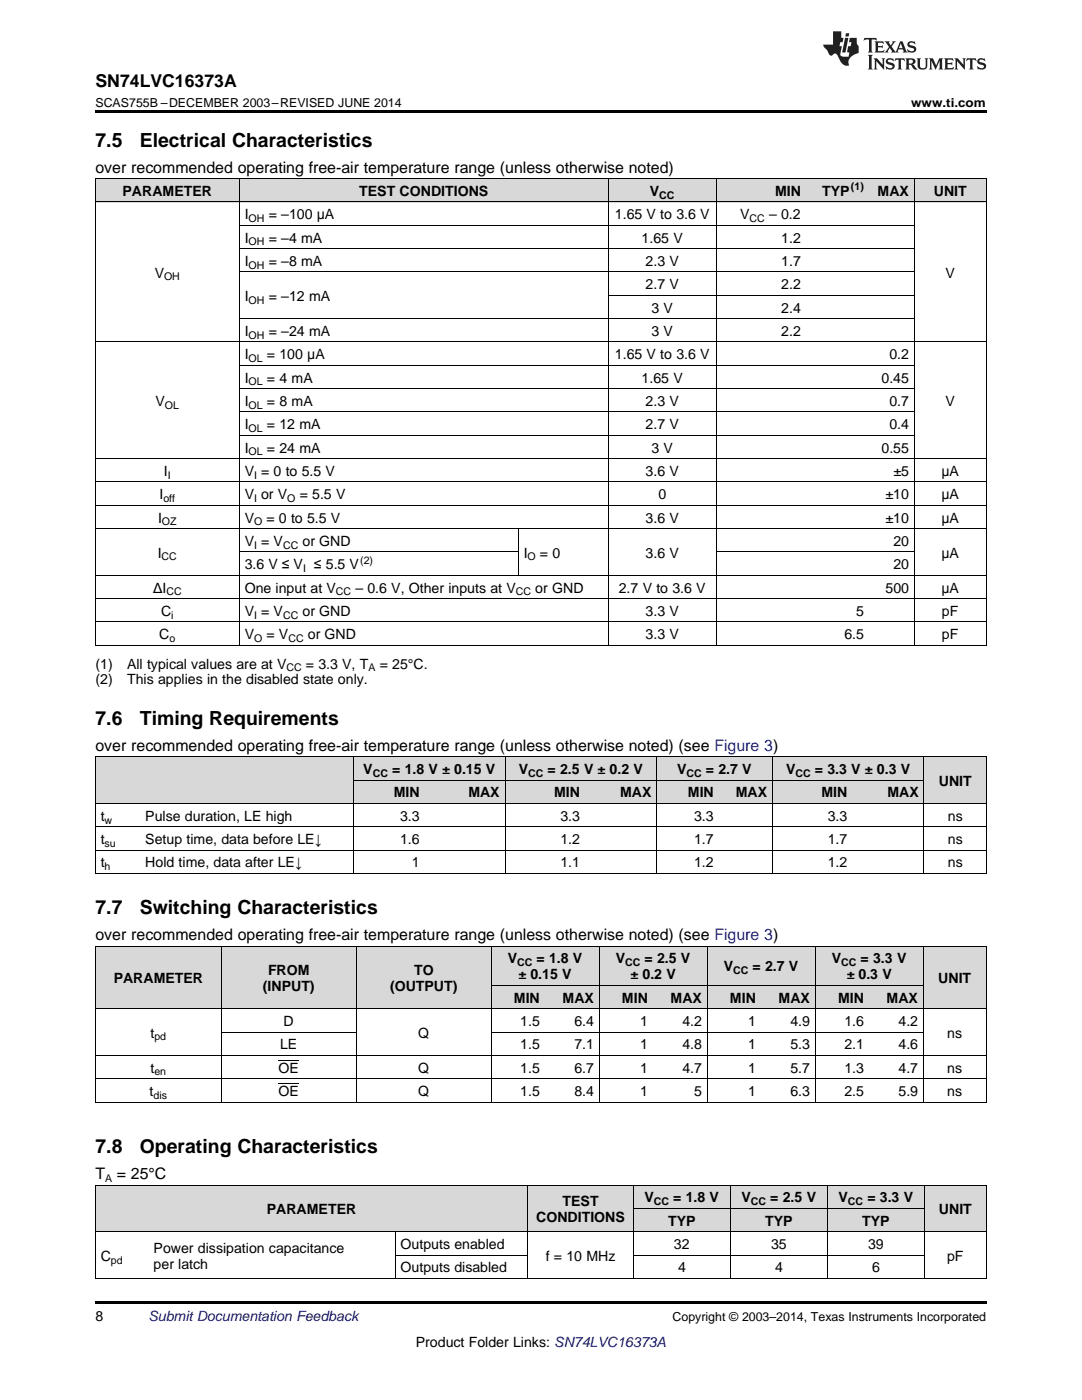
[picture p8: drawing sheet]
<svg xmlns="http://www.w3.org/2000/svg" width="216mm" height="279mm" viewBox="0 0 216 279" stroke-linecap="round" stroke-linejoin="round" font-family="sans-serif">
<g fill="#d8d8d8">
<path d="M19 236.6h10.6v9.3h-10.6z"/>
<path d="M29.6 236.6h24.7v9.3h-24.7z"/>
<path d="M54.3 236.6h24.6v9.3h-24.6z"/>
<path d="M78.9 236.6h8.8v9.3h-8.8z"/>
<path d="M87.7 236.6h17.6v9.3h-17.6z"/>
<path d="M105.3 236.6h21.1v9.3h-21.1z"/>
<path d="M126.4 241.2h19.4v4.7h-19.4z"/>
<path d="M145.8 241.2h19.3v4.7h-19.3z"/>
<path d="M165.1 241.2h19.4v4.7h-19.4z"/>
<path d="M184.5 236.6h12.3v9.3h-12.3z"/>
<path d="M126.4 236.6h19.4v4.6h-19.4z"/>
<path d="M145.8 236.6h19.3v4.6h-19.3z"/>
<path d="M165.1 236.6h19.4v4.6h-19.4z"/>
<path d="M19 188.9h25.2v12.5h-25.2z"/>
<path d="M44.2 188.9h26.9v12.5h-26.9z"/>
<path d="M71.1 188.9h26.9v12.5h-26.9z"/>
<path d="M98 196.7h10.8v4.7h-10.8z"/>
<path d="M108.8 196.7h10.8v4.7h-10.8z"/>
<path d="M119.6 196.7h10.8v4.7h-10.8z"/>
<path d="M130.4 196.7h10.7v4.7h-10.7z"/>
<path d="M141.1 196.7h10.8v4.7h-10.8z"/>
<path d="M151.9 196.7h10.8v4.7h-10.8z"/>
<path d="M162.7 196.7h10.8v4.7h-10.8z"/>
<path d="M173.5 196.7h10.8v4.7h-10.8z"/>
<path d="M184.3 188.9h12.5v12.5h-12.5z"/>
<path d="M98 188.9h10.8v7.8h-10.8z"/>
<path d="M108.8 188.9h10.8v7.8h-10.8z"/>
<path d="M119.6 188.9h10.8v7.8h-10.8z"/>
<path d="M130.4 188.9h10.7v7.8h-10.7z"/>
<path d="M141.1 188.9h10.8v7.8h-10.8z"/>
<path d="M151.9 188.9h10.8v7.8h-10.8z"/>
<path d="M162.7 188.9h10.8v7.8h-10.8z"/>
<path d="M173.5 188.9h10.8v7.8h-10.8z"/>
<path d="M19 151.1h8.9v9.3h-8.9z"/>
<path d="M27.9 151.1h42.7v9.3h-42.7z"/>
<path d="M70.6 155.8h14.2v4.6h-14.2z"/>
<path d="M84.8 155.8h16v4.6h-16z"/>
<path d="M100.8 155.8h16v4.6h-16z"/>
<path d="M116.8 155.8h14.3v4.6h-14.3z"/>
<path d="M131.1 155.8h12.4v4.6h-12.4z"/>
<path d="M143.5 155.8h10.7v4.6h-10.7z"/>
<path d="M154.2 155.8h16v4.6h-16z"/>
<path d="M170.2 155.8h14.2v4.6h-14.2z"/>
<path d="M184.4 151.1h12.4v9.3h-12.4z"/>
<path d="M70.6 151.1h14.2v4.7h-14.2z"/>
<path d="M84.8 151.1h16v4.7h-16z"/>
<path d="M100.8 151.1h16v4.7h-16z"/>
<path d="M116.8 151.1h14.3v4.7h-14.3z"/>
<path d="M131.1 151.1h12.4v4.7h-12.4z"/>
<path d="M143.5 151.1h10.7v4.7h-10.7z"/>
<path d="M154.2 151.1h16v4.7h-16z"/>
<path d="M170.2 151.1h14.2v4.7h-14.2z"/>
<path d="M19 35.7h28.8v4.7h-28.8z"/>
<path d="M47.8 35.7h55.6v4.7h-55.6z"/>
<path d="M103.4 35.7h18v4.7h-18z"/>
<path d="M121.4 35.7h21.5v4.7h-21.5z"/>
<path d="M142.9 35.7h18v4.7h-18z"/>
<path d="M160.9 35.7h12.6v4.7h-12.6z"/>
<path d="M173.5 35.7h9v4.7h-9z"/>
<path d="M182.5 35.7h14.3v4.7h-14.3z"/>
</g>
<g fill="#000">
<path d="M19 22h177.8v.5h-177.8zM19 128.8h.2zM103.3 128.8h.1zM121.3 128.8h.1zM142.8 128.8h.1zM160.8 128.8h.1zM173.4 128.8h.1zM182.4 128.8h.1zM196.7 128.8h.1zM19 174.3l.2 .1zM70.5 174.3l.1 .1zM84.7 174.3l.1 .1z"/>
<path d="M100.7 174.3l.1 .1zM116.7 174.3l.1 .1zM131 174.3l.1 .1zM143.4 174.3l.1 .1zM154.1 174.3l.1 .1zM170.1 174.3l.1 .1zM184.3 174.3l.1 .1zM196.7 174.3l.1 .1zM19 220h.2zM71 220h.1zM97.9 220h.1zM108.7 220h.1z"/>
<path d="M119.5 220h.1zM130.3 220h.1zM141 220h.1zM151.8 220h.1zM162.6 220h.1zM173.4 220h.1zM184.1 220h.2zM196.7 220h.1zM19 259.7h177.8v.5h-177.8z"/>
</g>
<g fill="none" stroke="#000" stroke-width=".2">
<path d="M19 35.6h177.8M19.1 35.7v93.1M47.7 35.7v93.1M121.3 35.7v93.1M142.9 35.7v93.1M182.4 35.7v93.1M196.8 35.7v93.1M19 40.3h177.8M47.8 54.3h134.7M47.8 49.6h134.7M47.8 45h134.7M121.4 58.9h61.1"/>
<path d="M19 68.2h177.8M47.8 77.6h134.7M47.8 72.9h134.7M47.8 63.6h134.7M19 96.2h177.8M19 91.5h177.8M47.8 86.9h134.7M47.8 82.2h134.7M19 119.5h177.8M19 114.8h177.8M19 105.5h177.8M19 100.8h177.8"/>
<path d="M47.8 110.2h55.6M103.4 105.5v9.4M142.9 110.2h39.6M19 128.8h177.8M19 124.1h177.8M19 151l177.8 .1v23.3M19.1 151.1v23.3M70.5 151.1v23.3M70.6 155.7h113.8M100.8 151.1v23.3M131 151.1v23.3M154.1 151.1v23.3"/>
<path d="M184.3 151.1v23.3M19 174.3h177.8M19 169.7h177.8M19 165h177.8M19 160.4h177.8M19 188.8h177.8M19.1 188.8v31.2M44.1 188.8v31.2M71.1 188.8v31.2M98 188.8v31.2M98 196.7h86.2M119.5 188.8v31.2"/>
<path d="M141.1 188.8v31.2M162.6 188.8v31.2M184.2 188.8v31.2M196.8 188.8v31.2M19 219.9h177.8M19 215.3h177.8M19 210.6h177.8M19 201.3h177.8M44.2 206h26.9M98 206h86.3M19 236.5h177.8M19.1 236.6v18.6"/>
<path d="M105.3 236.6v18.6M126.3 236.6v18.6M145.7 236.6v18.6M165.1 236.6v18.6M184.4 236.6v18.6M196.8 236.6v18.6M19 255.1h177.8M19 245.8h177.8M78.8 245.9v9.3M78.9 250.5h26.4M126.4 250.5h58.1M126.4 241.2h58.1"/>
</g>
<g fill="#231f20">
<path d="M172.5 7.6l-.1 .5 .4-.2h.6v.1v2.1l-.2 .4h.9l-.2-.4v-2.1l.1-.1h.5l.5 .2-.2-.5zM174.5 8.3l.2 .3v1.5l-.2 .4h1.8l.2-.6a1.04 1.04 0 0 1-1.3 .2v-.7h.6l.3 .2v-.6l-.3 .2h-.6v-.6l.8-.1 .4 .3-.2-.5zM176.5 8.3l.9 1.1-.9 1.1h.8l-.2-.2 .4-.7 .5 .7-.2 .2h1.5l-.2-.2 .2-.4h.9l.1 .4-.2 .2h1l-.3-.3-.7-1.9h-.5l-.9 2-.8-1 .9-1h-.8l.1 .3-.4 .5-.3-.6 .1-.2zM179.7 8.6l.4 1h-.7zM181.3 8.4a.63 .63 0 0 0-.2 .7 .63 .63 0 0 0 .6 .4l.6 .2 .1 .2a.75 .75 0 0 1-.7 .4 .75 .75 0 0 1-.6-.5l.1 .7 .1-.1a1.11 1.11 0 0 0 1.5-.6 1.13 1.13 0 0 0-1.2-.8l-.1-.4a1.04 1.04 0 0 1 1.2 .2l-.2-.5-.2 .1-.4-.2zM173.2 10.9l.2 .4v2.2l-.2 .4h1l-.3-.4v-2.2l.3-.4zM174.3 11.6l.3 .4v1.5l-.3 .4h.8l-.2-.4v-1.3l1.5 1.7v-1.9l.2-.4h-.7l.2 .4v.9l-1.1-1.3zM177 11.8a.62 .62 0 0 0-.2 .7 .62 .62 0 0 0 .6 .4l.6 .1 .1 .3a.76 .76 0 0 1-.7 .3 .76 .76 0 0 1-.7-.4l.2 .7 .1-.1a1.11 1.11 0 0 0 1.5-.6 1.13 1.13 0 0 0-1.2-.8l-.1-.4a1.04 1.04 0 0 1 1.2 .2l-.2-.6-.2 .1-.5-.1zM178.7 11.6l-.2 .6a.61 .61 0 0 1 .8-.3v1.6l-.2 .4h.9l-.2-.4v-1.6a.63 .63 0 0 1 .7 .3l-.1-.6zM180.6 11.6l.3 .4v1.5l-.3 .4h1l-.2-.2-.1-.8 .6 .2a.76 .76 0 0 0 1.2 .7l-1-1a.58 .58 0 0 0 .6-.5 .58 .58 0 0 0-.5-.6zM181.4 11.9h.1a.45 .45 0 0 1 .5 .1 .45 .45 0 0 1 .1 .5l-.8 .2zM182.9 11.6l.2 .2a2.17 2.17 0 0 0 .3 1.9 .99 .99 0 0 0 1.6-.6v-1.1l.2-.4h-.7l.2 .2a1.92 1.92 0 0 1-.2 1.8 .6 .6 0 0 1-.9-.5v-1.1l.2-.4zM185.4 11.6l.2 .4v1.5l-.2 .4h.7l-.2-.4v-1.4l.8 1.8 .8-1.8v1.4l-.2 .4h.9l-.2-.4v-1.5l.2-.4h-.8l-.6 1.5-.6-1.5zM188.4 11.6l.2 .4v1.5l-.2 .4h1.8l.1-.6a1.04 1.04 0 0 1-1.2 .1v-.6h.5l.4 .2v-.6l-.4 .2h-.5v-.7h.8l.3 .3-.1-.6zM190.5 11.6l.2 .4v1.5l-.2 .4h.7l-.2-.4v-1.3l1.5 1.7v-1.9l.2-.4h-.7l.2 .4v.9l-1.1-1.3zM192.9 11.6l-.1 .6a.61 .61 0 0 1 .7-.3l.1 1.6-.3 .4h1l-.3-.4 .1-1.6a.63 .63 0 0 1 .7 .3l-.1-.6zM195.2 11.8a.62 .62 0 0 0-.2 .7 .62 .62 0 0 0 .6 .4l.6 .1 .1 .3a.76 .76 0 0 1-.7 .3 .76 .76 0 0 1-.6-.4l.1 .7 .1-.1a1.11 1.11 0 0 0 1.6-.6 1.13 1.13 0 0 0-1.3-.8l-.1-.4a1.04 1.04 0 0 1 1.2 .2l-.1-.6-.2 .1-.5-.1z"/>
<path d="M166.2 6.3v2.6h-1.9v.4l.8 .9a.91 .91 0 0 0 1 .8 .56 .56 0 0 1 .5-.3 .56 .56 0 0 1 .5 .3l.4 .8a1.53 1.53 0 0 0 1.9 1.2 1.54 1.54 0 0 1 1-2.1l.9-.3v-1.4a1.52 1.52 0 0 1-.4-1.6h-1.3l-.2 .8h.5l-.2 .8h-.5l-.1 1v.2l.4 .1-.2 .8a1.93 1.93 0 0 1-1.6-.3l.3-1.8h-.5l.2-.8h.4l.2-.8h-.4v-1.3zM168.6 7.6l-.6 2.9h.7l.6-2.9zM168.8 6.6l-.1 .7h.6l.2-.7z"/>
</g>
<path d="M55.6 216.2h4.1M55.6 211.6h4.1" fill="none" stroke="#000" stroke-width=".2"/>
<g font-size="3.9">
<text x="19" y="29.3">7.5</text>
<text x="27.9" y="29.3">Electrical Characteristics</text>
<text x="19" y="144.7">7.6</text>
<text x="27.9" y="144.7">Timing Requirements</text>
<text x="19" y="182.5">7.7</text>
<text x="27.9" y="182.5">Switching Characteristics</text>
<text x="19" y="230.2">7.8</text>
<text x="27.9" y="230.2">Operating Characteristics</text>
</g>
<text font-size="3.5" x="19" y="17.3">SN74LVC16373A</text>
<g font-size="3.2">
<text x="19" y="34.4">over recommended operating free-air temperature range (unless otherwise noted)</text>
<text x="19" y="149.8">over recommended operating free-air temperature range (unless otherwise noted) (see Figure 3)</text>
<text x="19" y="187.6">over recommended operating free-air temperature range (unless otherwise noted) (see Figure 3)</text>
<text x="19" y="235.3">T</text>
<text x="23.3" y="235.3">= 25°C</text>
</g>
<g font-size="2.8">
<text x="24.4" y="39.1">PARAMETER</text>
<text x="71.7" y="39.1">TEST CONDITIONS</text>
<text x="129.7" y="39.1">V</text>
<text x="154.7" y="39.1">MIN</text>
<text x="164.1" y="39.1">TYP</text>
<text x="175.1" y="39.1">MAX</text>
<text x="186.3" y="39.1">UNIT</text>
<text x="48.8" y="43.7">I</text>
<text x="53.6" y="43.7">= –100 μA</text>
<text x="122.7" y="43.7">1.65 V to 3.6 V</text>
<text x="147.7" y="43.7">V</text>
<text x="153.5" y="43.7">– 0.2</text>
<text x="48.8" y="48.4">I</text>
<text x="48.8" y="53.1">I</text>
<text x="53.6" y="48.4">= –4 mA</text>
<text x="53.6" y="53.1">= –8 mA</text>
<text x="128" y="48.4">1.65 V</text>
<text x="128.8" y="53.1">2.3 V</text>
<text x="155.9" y="48.4">1.2</text>
<text x="155.9" y="53.1">1.7</text>
<text x="30.9" y="55.4">V</text>
<text x="128.8" y="57.7">2.7 V</text>
<text x="155.9" y="57.7">2.2</text>
<text x="188.7" y="55.4">V</text>
<text x="48.8" y="60">I</text>
<text x="53.6" y="60">= –12 mA</text>
<text x="130" y="62.4">3 V</text>
<text x="155.9" y="62.4">2.4</text>
<text x="48.8" y="67">I</text>
<text x="48.8" y="71.7">I</text>
<text x="53.3" y="71.7">= 100 μA</text>
<text x="53.6" y="67">= –24 mA</text>
<text x="122.7" y="71.7">1.65 V to 3.6 V</text>
<text x="130" y="67">3 V</text>
<text x="155.9" y="67">2.2</text>
<text x="177.5" y="71.7">0.2</text>
<text x="48.8" y="76.3">I</text>
<text x="53.3" y="76.3">= 4 mA</text>
<text x="128" y="76.3">1.65 V</text>
<text x="175.9" y="76.3">0.45</text>
<text x="31" y="81">V</text>
<text x="48.8" y="81">I</text>
<text x="53.3" y="81">= 8 mA</text>
<text x="128.8" y="81">2.3 V</text>
<text x="177.5" y="81">0.7</text>
<text x="188.7" y="81">V</text>
<text x="48.8" y="85.7">I</text>
<text x="53.3" y="85.7">= 12 mA</text>
<text x="128.8" y="85.7">2.7 V</text>
<text x="177.5" y="85.7">0.4</text>
<text x="32.7" y="95">I</text>
<text x="48.8" y="90.3">I</text>
<text x="48.8" y="95">V = 0 to 5.5 V</text>
<text x="53.3" y="90.3">= 24 mA</text>
<text x="128.8" y="95">3.6 V</text>
<text x="130" y="90.3">3 V</text>
<text x="175.9" y="90.3">0.55</text>
<text x="178.3" y="95">±5</text>
<text x="187.9" y="95">μA</text>
<text x="31.8" y="99.6">I</text>
<text x="48.8" y="99.6">V or V</text>
<text x="59.8" y="99.6">= 5.5 V</text>
<text x="131.4" y="99.6">0</text>
<text x="176.7" y="99.6">±10</text>
<text x="187.9" y="99.6">μA</text>
<text x="31.5" y="104.3">I</text>
<text x="48.8" y="104.3">V</text>
<text x="53.2" y="104.3">= 0 to 5.5 V</text>
<text x="128.8" y="104.3">3.6 V</text>
<text x="176.7" y="104.3">±10</text>
<text x="187.9" y="104.3">μA</text>
<text x="31.5" y="111.3">I</text>
<text x="48.8" y="108.9">V = V</text>
<text x="48.8" y="113.6">3.6 V ≤ V</text>
<text x="60.4" y="108.9">or GND</text>
<text x="62.7" y="113.6">≤ 5.5 V</text>
<text x="104.5" y="111.3">I</text>
<text x="107.7" y="111.3">= 0</text>
<text x="128.8" y="111.3">3.6 V</text>
<text x="178.3" y="108.9">20</text>
<text x="178.3" y="113.6">20</text>
<text x="187.9" y="111.3">μA</text>
<text x="30.6" y="118.3">ΔI</text>
<text x="48.8" y="118.3">One input at V</text>
<text x="70.9" y="118.3">– 0.6 V, Other inputs at V</text>
<text x="106.8" y="118.3">or GND</text>
<text x="123.5" y="118.3">2.7 V to 3.6 V</text>
<text x="176.7" y="118.3">500</text>
<text x="187.9" y="118.3">μA</text>
<text x="32.1" y="122.9">C</text>
<text x="48.8" y="122.9">V = V</text>
<text x="60.4" y="122.9">or GND</text>
<text x="128.8" y="122.9">3.3 V</text>
<text x="170.8" y="122.9">5</text>
<text x="188" y="122.9">pF</text>
<text x="31.8" y="127.6">C</text>
<text x="48.8" y="127.6">V</text>
<text x="53.2" y="127.6">= V</text>
<text x="61.4" y="127.6">or GND</text>
<text x="128.8" y="127.6">3.3 V</text>
<text x="168.5" y="127.6">6.5</text>
<text x="188" y="127.6">pF</text>
<text x="19" y="133.4">(1)</text>
<text x="19" y="136.6">(2)</text>
<text x="25.4" y="133.4">All typical values are at V</text>
<text x="25.4" y="136.6">This applies in the disabled state only.</text>
<text x="61" y="133.4">= 3.3 V, T</text>
<text x="75.8" y="133.4">= 25°C.</text>
<text x="72.5" y="154.5">V</text>
<text x="78.3" y="154.5">= 1.8</text>
<text x="85.5" y="154.5">V ± 0.15 V</text>
<text x="103.5" y="154.5">V</text>
<text x="109.3" y="154.5">= 2.5 V ± 0.2 V</text>
<text x="135.1" y="154.5">V</text>
<text x="140.9" y="154.5">= 2.7 V</text>
<text x="156.8" y="154.5">V</text>
<text x="162.6" y="154.5">= 3.3 V ± 0.3 V</text>
<text x="78.6" y="159.1">MIN</text>
<text x="93.5" y="159.1">MAX</text>
<text x="110.6" y="159.1">MIN</text>
<text x="123.7" y="159.1">MAX</text>
<text x="137.3" y="159.1">MIN</text>
<text x="146.8" y="159.1">MAX</text>
<text x="163.9" y="159.1">MIN</text>
<text x="177.1" y="159.1">MAX</text>
<text x="187.3" y="156.8">UNIT</text>
<text x="20.1" y="163.8">t</text>
<text x="29" y="163.8">Pulse duration, LE high</text>
<text x="79.8" y="163.8">3.3</text>
<text x="111.8" y="163.8">3.3</text>
<text x="138.5" y="163.8">3.3</text>
<text x="165.2" y="163.8">3.3</text>
<text x="189.1" y="163.8">ns</text>
<text x="20.1" y="168.5">t</text>
<text x="20.1" y="173.1">t</text>
<text x="29" y="168.5">Setup time, data before LE↓</text>
<text x="29" y="173.1">Hold time, data after LE↓</text>
<text x="79.8" y="168.5">1.6</text>
<text x="82.2" y="173.1">1</text>
<text x="111.8" y="168.5">1.2</text>
<text x="111.8" y="173.1">1.1</text>
<text x="138.5" y="168.5">1.7</text>
<text x="138.5" y="173.1">1.2</text>
<text x="165.2" y="168.5">1.7</text>
<text x="165.2" y="173.1">1.2</text>
<text x="189.1" y="168.5">ns</text>
<text x="189.1" y="173.1">ns</text>
<text x="22.7" y="196.2">PARAMETER</text>
<text x="52.5" y="197.8">(INPUT)</text>
<text x="53.5" y="194.6">FROM</text>
<text x="77.8" y="197.8">(OUTPUT)</text>
<text x="82.6" y="194.6">TO</text>
<text x="101.3" y="192.3">V</text>
<text x="103.5" y="195.4">± 0.15 V</text>
<text x="107.1" y="192.3">=</text>
<text x="109.6" y="192.3">1.8 V</text>
<text x="122.9" y="192.3">V</text>
<text x="125.8" y="195.4">± 0.2 V</text>
<text x="128.6" y="192.3">=</text>
<text x="131.1" y="192.3">2.5 V</text>
<text x="144.4" y="193.9">V</text>
<text x="150.2" y="193.9">=</text>
<text x="152.7" y="193.9">2.7 V</text>
<text x="166" y="192.3">V</text>
<text x="168.9" y="195.4">± 0.3 V</text>
<text x="171.7" y="192.3">=</text>
<text x="174.2" y="192.3">3.3 V</text>
<text x="187.2" y="196.2">UNIT</text>
<text x="102.6" y="200.1">MIN</text>
<text x="112.3" y="200.1">MAX</text>
<text x="124.1" y="200.1">MIN</text>
<text x="133.8" y="200.1">MAX</text>
<text x="145.7" y="200.1">MIN</text>
<text x="155.4" y="200.1">MAX</text>
<text x="167.2" y="200.1">MIN</text>
<text x="176.9" y="200.1">MAX</text>
<text x="30" y="207.1">t</text>
<text x="55.9" y="209.4">LE</text>
<text x="56.6" y="204.8">D</text>
<text x="83.5" y="207.1">Q</text>
<text x="103.8" y="204.8">1.5</text>
<text x="103.8" y="209.4">1.5</text>
<text x="114.6" y="204.8">6.4</text>
<text x="114.6" y="209.4">7.1</text>
<text x="127.7" y="204.8">1</text>
<text x="127.7" y="209.4">1</text>
<text x="136.2" y="204.8">4.2</text>
<text x="136.2" y="209.4">4.8</text>
<text x="149.3" y="204.8">1</text>
<text x="149.3" y="209.4">1</text>
<text x="157.7" y="204.8">4.9</text>
<text x="157.7" y="209.4">5.3</text>
<text x="168.5" y="204.8">1.6</text>
<text x="168.5" y="209.4">2.1</text>
<text x="179.3" y="204.8">4.2</text>
<text x="179.3" y="209.4">4.6</text>
<text x="189" y="207.1">ns</text>
<text x="30" y="214.1">t</text>
<text x="55.6" y="214.1">OE</text>
<text x="83.5" y="214.1">Q</text>
<text x="103.8" y="214.1">1.5</text>
<text x="114.6" y="214.1">6.7</text>
<text x="127.7" y="214.1">1</text>
<text x="136.2" y="214.1">4.7</text>
<text x="149.3" y="214.1">1</text>
<text x="157.7" y="214.1">5.7</text>
<text x="168.5" y="214.1">1.3</text>
<text x="179.3" y="214.1">4.7</text>
<text x="189" y="214.1">ns</text>
<text x="29.8" y="218.7">t</text>
<text x="55.6" y="218.7">OE</text>
<text x="83.5" y="218.7">Q</text>
<text x="103.8" y="218.7">1.5</text>
<text x="114.6" y="218.7">8.4</text>
<text x="127.7" y="218.7">1</text>
<text x="138.5" y="218.7">5</text>
<text x="149.3" y="218.7">1</text>
<text x="157.7" y="218.7">6.3</text>
<text x="168.5" y="218.7">2.5</text>
<text x="179.3" y="218.7">5.9</text>
<text x="189" y="218.7">ns</text>
<text x="128.6" y="240">V</text>
<text x="134.3" y="240">= 1.8 V</text>
<text x="148" y="240">V</text>
<text x="153.7" y="240">= 2.5 V</text>
<text x="167.3" y="240">V</text>
<text x="173.1" y="240">= 3.3 V</text>
<text x="53.2" y="242.3">PARAMETER</text>
<text x="107" y="243.9">CONDITIONS</text>
<text x="112.3" y="240.7">TEST</text>
<text x="133.3" y="244.6">TYP</text>
<text x="152.7" y="244.6">TYP</text>
<text x="172" y="244.6">TYP</text>
<text x="187.4" y="242.3">UNIT</text>
<text x="20.1" y="251.6">C</text>
<text x="30.7" y="250">Power dissipation capacitance</text>
<text x="79.9" y="249.3">Outputs enabled</text>
<text x="108.9" y="251.6">f = 10 MHz</text>
<text x="134.5" y="249.3">32</text>
<text x="153.8" y="249.3">35</text>
<text x="173.2" y="249.3">39</text>
<text x="189" y="251.6">pF</text>
<text x="30.7" y="253.2">per latch</text>
<text x="79.9" y="253.9">Outputs disabled</text>
<text x="135.3" y="253.9">4</text>
<text x="154.7" y="253.9">4</text>
<text x="174" y="253.9">6</text>
<text x="19" y="263.6">8</text>
<text x="83" y="268.9">Product Folder Links: SN74LVC16373A</text>
</g>
<text font-size="2.8" fill="#0000c8" x="29.6" y="263.6">Submit Documentation Feedback</text>
<g font-size="2.5">
<text x="19" y="21.4">SCAS755B –DECEMBER 2003–REVISED JUNE 2014</text>
<text x="181.8" y="21.4">www.ti.com</text>
<text x="134.2" y="263.6">Copyright © 2003–2014, Texas Instruments Incorporated</text>
</g>
<g font-size="2.1">
<text x="131.6" y="39.7">CC</text>
<text x="169.8" y="38">(1)</text>
<text x="49.6" y="44.3">OH</text>
<text x="149.6" y="44.3">CC</text>
<text x="49.6" y="49">OH</text>
<text x="49.6" y="53.6">OH</text>
<text x="32.7" y="56">OH</text>
<text x="49.6" y="60.6">OH</text>
<text x="49.6" y="67.6">OH</text>
<text x="49.6" y="72.2">OL</text>
<text x="49.6" y="76.9">OL</text>
<text x="32.9" y="81.6">OL</text>
<text x="49.6" y="81.6">OL</text>
<text x="49.6" y="86.2">OL</text>
<text x="33.5" y="95.5">I</text>
<text x="49.6" y="90.9">OL</text>
<text x="50.7" y="95.5">I</text>
<text x="32.6" y="100.2">off</text>
<text x="50.7" y="100.2">I</text>
<text x="57.3" y="100.2">O</text>
<text x="32.3" y="104.8">OZ</text>
<text x="50.7" y="104.8">O</text>
<text x="32.2" y="111.8">CC</text>
<text x="50.7" y="109.5">I</text>
<text x="56.5" y="109.5">CC</text>
<text x="71.9" y="112.5">(2)</text>
<text x="105.3" y="111.8">O</text>
<text x="33.2" y="118.8">CC</text>
<text x="60.5" y="114.2">I</text>
<text x="67" y="118.8">CC</text>
<text x="102.9" y="118.8">CC</text>
<text x="34.1" y="123.5">i</text>
<text x="50.7" y="123.5">I</text>
<text x="56.5" y="123.5">CC</text>
<text x="33.8" y="128.1">o</text>
<text x="50.7" y="128.1">O</text>
<text x="57.5" y="128.1">CC</text>
<text x="57.1" y="134">CC</text>
<text x="73.5" y="134">A</text>
<text x="74.4" y="155">CC</text>
<text x="105.4" y="155">CC</text>
<text x="137" y="155">CC</text>
<text x="158.7" y="155">CC</text>
<text x="20.9" y="164.4">w</text>
<text x="20.9" y="169">su</text>
<text x="20.9" y="173.7">h</text>
<text x="103.2" y="192.8">CC</text>
<text x="124.7" y="192.8">CC</text>
<text x="146.3" y="194.4">CC</text>
<text x="167.9" y="192.8">CC</text>
<text x="30.8" y="207.6">pd</text>
<text x="30.8" y="214.6">en</text>
<text x="30.6" y="219.3">dis</text>
<text x="21" y="235.9">A</text>
<text x="130.5" y="240.5">CC</text>
<text x="149.8" y="240.5">CC</text>
<text x="169.2" y="240.5">CC</text>
<text x="22.1" y="252.2">pd</text>
</g>
</svg>
